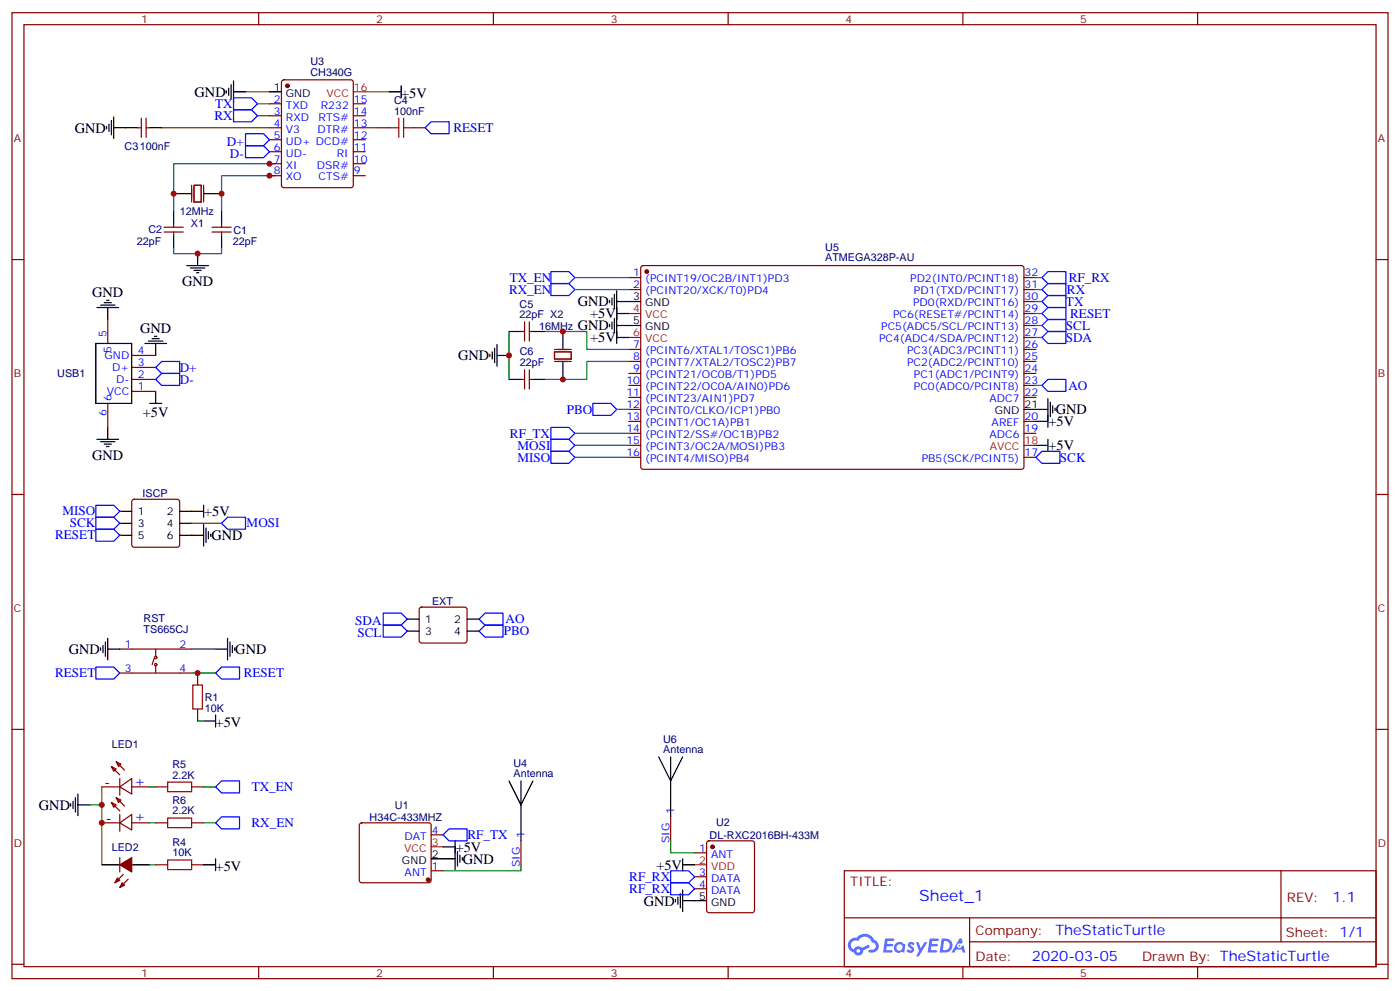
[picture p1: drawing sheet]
<svg xmlns="http://www.w3.org/2000/svg" width="412mm" height="292mm" viewBox="0 0 412 292" stroke-linecap="round" stroke-linejoin="round" font-family="sans-serif">
<g fill="none" stroke="#870000" stroke-width=".35">
<path d="M3.5 3.7h405.4v284.4h-405.4zM7.1 7.3h398.2v277.3h-398.2zM76.2 3.7v3.6M145.3 3.7v3.6M214.5 3.7v3.6M283.6 3.7v3.6M352.8 3.7v3.6M3.5 76.4h3.6M405.3 76.4h3.6M3.5 145.6h3.6M405.3 145.6h3.6M3.5 214.7h3.6"/>
<path d="M405.3 214.7h3.6M248.7 256.3h156.6v28.3h-156.6zM377.3 256.4v20.8M248.7 270.2h156.5M285.6 277.2h119.6M285.6 270.2v14.1M3.5 283.8h3.6M76.2 284.6v3.5M145.3 284.6v3.5M214.5 284.6v3.5M283.6 284.6v3.5M352.8 284.6v3.5"/>
<path d="M405.3 283.8h3.6"/>
</g>
<g fill="#5487ff">
<path d="M267.7 277.5a1.22 1.22 0 0 1 1.7 .3l-.4 .5a.47 .47 0 0 0-.3-.4 .47 .47 0 0 0-.5 .2l.1 .3a1.14 1.14 0 0 1 .8 1.7 1.14 1.14 0 0 1-1.9 0l-.2-.2 .5-.5 .7 .4a.29 .29 0 0 0 .3-.3 .29 .29 0 0 0-.2-.3 1.04 1.04 0 0 1-.6-1.7z"/>
<path d="M260.7 276.3h2.4l.3 .1-.2 .5-1.8 .1-.1 .9h1.5l.3 .3-.3 .4h-1.6l-.2 1.1h1.7l.2 .3-.2 .4h-2.6z"/>
<path d="M273.8 276.3h2.4l.3 .1-.1 .5-1.8 .1-.2 .9h1.6l.3 .3-.4 .4h-1.6l-.1 1.1h1.7l.2 .3-.2 .4h-2.6z"/>
<path d="M282.6 276.3h.7l.3 1.2-.6 .3a.69 .69 0 0 0-1 .3 .69 .69 0 0 0 .4 1 .69 .69 0 0 0 .9-.6l.5-.3 .6 2.2h-.8l-.2-.9h-1.8l-.5 .9h-.8z"/>
<path d="M269.8 277.3h.8l.6 1.9 1.1-1.9h.9l-2.6 4.2h-.8l.9-1.5z"/>
<path d="M277.4 276.3l-.6 4.1h1.3a2.11 2.11 0 0 0 2.5-2.1 2.11 2.11 0 0 0-2.5-2zM278.1 277a1.39 1.39 0 0 1 1.7 1.4 1.39 1.39 0 0 1-1.8 1.3h-.3z"/>
<path d="M263.7 277.9a1.54 1.54 0 0 0-.1 2.1 1.54 1.54 0 0 0 2.2 .2l.6 .2 .3-2.3-.2-.2-.4-.1a1.49 1.49 0 0 0-2.4 .1zM264 278.9a.94 .94 0 0 1 1.8 0 .94 .94 0 0 1-1.8 0z"/>
<path d="M250.4 276.6a2.18 2.18 0 0 0 1.1 3.8 1.44 1.44 0 0 0 1.6 .9 1.44 1.44 0 0 0 1.2-1.5l2-1-.5-.7-1.9 .9a1.47 1.47 0 0 0-2.4 .5 1.39 1.39 0 0 1-.7-2 1.39 1.39 0 0 1 2-.5 2.12 2.12 0 0 1 2.2-1.3 2.12 2.12 0 0 1 1.9 1.7 1.14 1.14 0 0 1 1.1 1.4 1.14 1.14 0 0 1-1.7 .8 .43 .43 0 0 0-.5 .3 .43 .43 0 0 0 .4 .5 1.98 1.98 0 0 0 2.5-1.2 1.98 1.98 0 0 0-1.2-2.5 3.1 3.1 0 0 0-5.3-.7l-.9 .1zM252.3 279.9a.55 .55 0 0 1 1.1 0 .55 .55 0 0 1-1.1 0z"/>
<circle cx="282.6" cy="278.4" r=".26"/>
</g>
<g fill="none" stroke="#870000" stroke-width=".35">
<path d="M40.6 37.6h1M41.6 34.8v5.6M43 34.8v5.6M43 37.6h1.1M79.4 37.6h3.5M79.4 30.6h3.5M79.4 34.1h3.5M83.1 23.7l.5-.2h19.8l.6 .4 .1 30.6-.5 .7h-20l-.6-.4-.1-30.6zM104.1 37.6h3.5M104.1 30.6h3.5M104.1 34.1h3.5M111.1 37.6h3.6"/>
<path d="M121.7 37.6h3.5M79.4 41.1h3.5M79.4 44.7h3.5M79.4 48.2h3.5M79.4 51.7h3.5M104.1 41.1h3.5M104.1 44.7h3.5M104.1 48.2h3.5M104.1 51.7h3.5M48.3 66.9h5.7M48.3 68.3h5.7M51.2 65.8v1.1"/>
<path d="M51.2 68.3v1.1M62.4 66.9h5.7M62.4 68.3h5.7M65.3 65.8v1.1M65.3 68.3v1.1M189 78.4l.4-.2h111.8l.4 .7v58.8l-.7 .4h-111.7l-.5-.7v-58.5zM31.7 94.1v7M153.5 97.6h1M154.5 94.8v5.6M155.9 94.8v5.6M155.9 97.6h1.1M185.2 81.7h3.5"/>
<path d="M185.2 85.2h3.5M301.6 81.7h3.6M301.6 85.2h3.6M301.6 99.3h3.6M301.6 95.8h3.6M301.6 92.3h3.6M301.6 88.8h3.6M31.7 118.7v7.1M38.8 115.2h7.1M38.8 111.7h7.1M38.8 108.2h7.1M38.8 104.6h7.1"/>
<path d="M153.5 111.7h1M154.5 108.9v5.6M155.9 111.7h1.1M155.9 108.9v5.6M185.2 102.9h3.5M185.2 106.4h3.5M185.2 109.9h3.5M185.2 113.5h3.5M185.2 117h3.5M301.6 102.9h3.6M301.6 106.4h3.6M301.6 109.9h3.6"/>
<path d="M301.6 113.5h3.6M301.6 117h3.6M185.2 120.5h3.5M185.2 124h3.5M185.2 127.6h3.5M185.2 131.1h3.5M185.2 134.6h3.5M301.6 124h3.6M301.6 127.6h3.6M301.6 134.6h3.6M39 147.2l.5-.2h12.7l.5 .2 .2 .5v12.7l-.2 .5-.5 .2h-12.7l-.5-.3-.2-.4v-12.7zM123.7 178.9l.5-.2h12.7l.5 .2 .2 .5-.1 9.5-.6 .4-13-.1-.4-.6v-9.2z"/>
<path d="M35.3 191.1h21.1M35.3 198.1h21.1M45.5 193.5l-.7 2.2M45.9 196v2.1M45.9 191.1v2.1M58.2 198.1v3.5M58.2 208.7v3.5M30 231.6h5.3M32.8 225.6l1.4 .7-.7 .7zM32.8 236.2l1.4 .7-.7 .7zM32.8 225.6l2.5 2.5M32.8 236.2l2.5 2.5"/>
<path d="M34.2 224.2l1.4 .7-.7 .7zM34.2 234.8l1.4 .7-.7 .7zM34.2 224.2l2.5 2.5M34.2 234.8l2.5 2.5M35.3 231.6l3.5-2.4v4.6zM35.3 229.2v4.9M35.3 239.7v5M38.8 231.6h5.3M45.9 231.6h3.5M56.4 231.6h3.6M30 242.2h5.3M35.3 242.2l3.5-2.5v4.6z"/>
<path d="M35.3 252.4v4.3M36.3 257.4l-2.4 2.5M37.7 258.8l-2.4 2.5M38.8 242.2h5.3M45.9 242.2h3.5M45.9 254.6h3.5M56.4 242.2h3.6M56.4 254.6h3.6M106.1 242.4l.4-.2h19.8l.5 .2 .2 .5v16.3l-.2 .4-.5 .3h-19.8l-.5-.3-.2-.4v-16.3zM127 256.3h3.5M127 245.7h3.5M153.5 247.5v7.1"/>
<path d="M197.6 240.5v7M204.6 258.1h3.5M204.6 251h3.5M208.4 247.7l.4-.2h12.7l.7 .4v20.1l-.4 .6-13 .1-.6-.5-.1-20zM204.6 261.6h3.5"/>
<circle cx="45.9" cy="193.5" r=".35"/>
<circle cx="45.9" cy="195.7" r=".35"/>
</g>
<g fill="#870000" stroke="#870000" stroke-width=".35">
<path d="M35.3 254.6l3.5-2.2v4.3z"/>
<path d="M34.6 258.4l.7 .8-1.4 .7z"/>
<path d="M36 259.9l.7 .7-1.4 .7z"/>
<circle cx="126.1" cy="259" r=".53"/>
<circle cx="209.9" cy="249.3" r=".53"/>
<circle cx="84.7" cy="25.3" r=".53"/>
<circle cx="190.5" cy="79.9" r=".53"/>
</g>
<g fill="none" stroke="#000" stroke-width=".35">
<path d="M31.4 37.3v.7M32.1 36.5v2.2M32.8 35.5v4.2M33.5 37.6h7.1M33.5 34.4v6.4M44.1 37.6h3.5M66.7 26.7v.7M67.4 26v2.1M68.1 24.9v4.2M68.8 27h3.5M68.8 23.8v6.4M79.4 27h3.5"/>
<path d="M114.7 27h3.5M118.2 25.3v3.5M51.2 57h5.2M60 57h5.3M51.2 62.3v3.5M51.2 69.4v3.5M55 78.2h6.4M56.1 78.9h4.2M57.1 79.6h2.2M58.2 74.6v3.6M65.3 62.3v3.5M65.3 69.4v3.5"/>
<path d="M28.6 90.5h6.3M29.6 89.8h4.3M30.7 89.1h2.1M31.4 88.4h.7M31.7 90.5v3.6M44.8 99.7h2.1M45.5 99h.7M57.9 80.3h.7M149.9 97.6h3.6M157 97.6h3.5M165.8 97.6v5.3M179.6 88.4v.7"/>
<path d="M179.6 95.5v.7M180.3 87.7v2.1M180.3 94.8v2.1M181 86.6v4.3M181 93.7v4.2M181.7 88.8h7M181.7 95.8h7M181.7 85.6v15.5M181.7 92.3h3.5M181.7 99.3h3.5M28.2 101.1h10.6v17.6h-10.6zM42.7 101.1h6.3"/>
<path d="M43.7 100.4h4.3M44.1 118.7h3.5M45.9 101.1v3.5M45.9 115.2v3.5M144.3 104.3v.7M145 103.6v2.1M145.7 102.5v4.3M146.4 104.6h3.5M146.4 101.5v6.3M149.9 111.7h3.6M157 111.7h3.5M165.8 106.4v5.3"/>
<path d="M308.7 117.3v8.5M309.4 118.4v4.2M310.1 119.5v2.1M28.6 129.3h6.3M29.6 130h4.3M30.7 130.7h2.1M31.4 131.4h.7M31.7 125.8v3.5M301.6 120.5h7.1M305.2 131.1h3.5M305.2 124h3.5M308.7 129.3v3.6"/>
<path d="M310.8 120.2v.7M35.3 150.5h3.5M35.3 154h3.5M35.3 157.6h3.5M52.9 150.5h7.1M52.9 154h3.5M52.9 157.6h7.1M60 148.7v3.6M60 154.4v6.3M60.7 155.4v4.3M61.4 156.5v2.1M62.1 157.2v.7"/>
<path d="M29.6 190.7v.7M30.3 190v2.1M31 188.9v4.3M31.7 187.9v6.3M31.7 191.1h3.6M63.5 191.1h3.5M67 187.9v6.3M67.7 188.9v4.3M68.4 190v2.1M69.1 190.7v.7M119.9 182.2h3.6M119.9 185.8h3.6"/>
<path d="M137.6 182.2h3.5M137.6 185.8h3.5M60 212.2h3.5M63.5 210.5v3.5M20.8 236.6v.7M21.5 235.9v2.1M22.2 234.8v4.2M22.9 236.9h3.6M22.9 233.8v6.3M149.9 229.9l3.6 7 3.5-7M153.5 229.9v17.6M194 222.8l3.6 7.1 3.5-7.1"/>
<path d="M197.6 222.8v17.7M30 254.6h5.3M38.8 254.6h5.3M60 254.6h3.5M63.5 252.8v3.5M127 252.8h7.1M130.5 249.3h3.6M134.1 247.5v8.5M134.8 250.7v4.2M135.5 251.7v2.2M136.2 252.4v.8M201.1 254.6h3.5"/>
<path d="M201.1 252.8v3.5M199 264.8v.7M199.7 264.1v2.1M200.4 263v4.3M201.1 265.1h7M201.1 262v6.3"/>
</g>
<path d="M104.1 27h3.5M185.2 92.3h3.5M185.2 99.3h3.5M301.6 131.1h3.6M127 249.3h3.5M204.6 254.6h3.5" fill="none" stroke="#f00" stroke-width=".35"/>
<g fill="none" stroke="#008700" stroke-width=".35">
<path d="M47.6 37.6h31.8M72.3 27h7.1M75.8 34.1h3.6M75.8 30.6h3.6M107.6 37.6h3.5M107.6 27h7.1M81.1 51.7h-15.8v10.6M81.1 48.2h-29.9v14.1M51.2 72.9v1.7h7v1.8M65.3 72.9v1.7h-7.1M149.9 97.6v14.1M160.5 97.6h12.4v5.3h12.3"/>
<path d="M169.3 85.2h15.9M169.3 81.7h15.9M305.2 85.2h1.7M305.2 88.8h1.7M305.2 92.3h1.7M305.2 81.7h1.7M305.2 99.3h1.7M305.2 95.8h1.7M185.2 106.4h-12.3v5.3h-12.4M305.2 113.5h1.7M169.3 131.1h15.9M169.3 134.6h15.9"/>
<path d="M169.3 127.6h15.9M181.7 120.5h3.5M56.4 154h8.9M56.4 191.1h7.1M56.4 198.1h7.1M58.2 212.2h1.8M30 231.6v5.3h-3.5M30 236.9v17.7M44.1 231.6h1.8M60 231.6h3.5M44.1 254.6h1.8M44.1 242.2h1.8"/>
<path d="M60 242.2h3.5M153.5 254.6v1.7h-23M197.6 247.5v3.5h7"/>
</g>
<g fill="none" stroke="#00f" stroke-width=".35">
<path d="M68.8 32.3h5.3l1.7 1.8-1.7 1.7h-5.3zM68.8 28.8h5.3l1.7 1.8-1.7 1.7h-5.3zM72.3 39.4h5.3l1.8 1.7-1.8 1.8h-5.3zM125.2 37.6l1.8-1.8h5.3v3.6h-5.3zM72.3 42.9h5.3l1.8 1.8-1.8 1.7h-5.3zM162.3 79.9h5.3l1.7 1.8-1.7 1.8h-5.3zM162.3 83.5h5.3l1.7 1.7-1.7 1.8h-5.3zM306.9 88.8l1.8-1.8h5.3v3.5h-5.3zM306.9 85.2l1.8-1.7h5.3v3.5h-5.3zM306.9 92.3l1.8-1.8h5.3v3.6h-5.3zM306.9 81.7l1.8-1.8h5.3v3.6h-5.3zM306.9 99.3l1.8-1.7h5.3v3.5h-5.3z"/>
<path d="M306.9 95.8l1.8-1.7h5.3v3.5h-5.3zM45.9 108.2l1.7-1.8h5.3v3.5h-5.3zM45.9 111.7l1.7-1.8h5.3v3.6h-5.3zM174.6 118.7h5.3l1.8 1.8-1.8 1.8h-5.3zM306.9 113.5l1.8-1.8h5.3v3.5h-5.3zM162.3 129.3h5.3l1.7 1.8-1.7 1.8h-5.3zM162.3 132.9h5.3l1.7 1.7-1.7 1.8h-5.3zM162.3 125.8h5.3l1.7 1.8-1.7 1.7h-5.3zM306.9 132.9h5.3v3.5h-5.3l-1.7-1.8zM28.2 148.7h5.3l1.8 1.8-1.8 1.8h-5.3zM28.2 152.3h5.3l1.8 1.7-1.8 1.8h-5.3zM28.2 155.8h5.3l1.8 1.8-1.8 1.7h-5.3z"/>
<path d="M65.3 154l1.7-1.7h5.3v3.5h-5.3zM28.2 196.4h5.3l1.8 1.7-1.8 1.8h-5.3zM63.5 198.1l1.8-1.7h5.3v3.5h-5.3zM112.9 180.5h5.3l1.7 1.7-1.7 1.8h-5.3zM112.9 184h5.3l1.7 1.8-1.7 1.7h-5.3zM141.1 182.2l1.8-1.7h5.3v3.5h-5.3zM141.1 185.8l1.8-1.8h5.3v3.5h-5.3zM63.5 231.6l1.8-1.7h5.3v3.5h-5.3zM63.5 242.2l1.8-1.7h5.3v3.5h-5.3zM130.5 245.7l1.8-1.7h5.3v3.5h-5.3zM197.6 256.3h5.2l1.8 1.8-1.8 1.8h-5.2zM197.6 259.9h5.2l1.8 1.7-1.8 1.8h-5.2z"/>
</g>
<path d="M56.4 54.5v5M57.1 54.5h2.2v5h-2.2zM60 54.5v5M163.3 103.6h5v2.1h-5zM163.3 102.9h5M163.3 106.4h5" fill="none" stroke="#871200" stroke-width=".35"/>
<path d="M114.7 37.6h2.8M117.5 34.8v5.6M118.9 37.6h2.8M118.9 34.8v5.6M56.8 201.6h2.8v7.1h-2.8zM49.4 230.2h7v2.8h-7zM49.4 253.2h7v2.8h-7zM49.4 240.8h7v2.8h-7z" fill="none" stroke="#a10000" stroke-width=".35"/>
<g fill="#c00">
<circle cx="30" cy="242.2" r=".88"/>
<circle cx="30" cy="236.9" r=".88"/>
<circle cx="149.9" cy="104.6" r=".88"/>
<circle cx="165.8" cy="111.7" r=".88"/>
<circle cx="165.8" cy="97.6" r=".88"/>
<circle cx="58.2" cy="74.6" r=".88"/>
<circle cx="65.3" cy="57" r=".88"/>
<circle cx="51.2" cy="57" r=".88"/>
<circle cx="79.4" cy="48.2" r=".88"/>
<circle cx="79.4" cy="51.7" r=".88"/>
<circle cx="58.2" cy="198.1" r=".88"/>
</g>
<text font-size="4.6" fill="#00f" x="270.8" y="265.4">Sheet_1</text>
<g font-size="4.2">
<text x="57.3" y="28.4">GND</text>
<text x="118.2" y="28.8">+5V</text>
<text x="22" y="39">GND</text>
<text x="27.2" y="87.3">GND</text>
<text x="53.6" y="84.3">GND</text>
<text x="170.2" y="90.2">GND</text>
<text x="173.8" y="93.7">+5V</text>
<text x="41.3" y="97.9">GND</text>
<text x="170.2" y="97.2">GND</text>
<text x="173.8" y="100.8">+5V</text>
<text x="134.9" y="106.1">GND</text>
<text x="42.1" y="122.7">+5V</text>
<text x="308.9" y="125.4">+5V</text>
<text x="311" y="121.9">GND</text>
<text x="27.2" y="135.4">GND</text>
<text x="308.9" y="132.5">+5V</text>
<text x="60.1" y="151.9">+5V</text>
<text x="62.3" y="159">GND</text>
<text x="20.3" y="192.5">GND</text>
<text x="69.3" y="192.5">GND</text>
<text x="63.5" y="214">+5V</text>
<text x="11.5" y="238.3">GND</text>
<text x="134.2" y="250.7">+5V</text>
<text x="63.5" y="256.3">+5V</text>
<text x="136.3" y="254.2">GND</text>
<text x="193.3" y="256">+5V</text>
<text x="189.6" y="266.6">GND</text>
</g>
<g font-size="4.2" fill="#00f">
<text x="30.7" y="231.7">-</text>
<text x="39.5" y="231.3">+</text>
<text x="31" y="242.2">-</text>
<text x="39.5" y="241.5">+</text>
<text x="392.5" y="265.6">1.1</text>
<text x="310.9" y="275.2">TheStaticTurtle</text>
<text x="304" y="283">2020-03-05</text>
</g>
<g font-size="3.9" fill="#00f">
<text x="63.2" y="35.3">RX</text>
<text x="63.3" y="31.8">TX</text>
<text x="133.6" y="38.9">RESET</text>
<text x="66.8" y="42.9">D+</text>
<text x="67.7" y="46.4">D-</text>
<text x="150.2" y="83">TX_EN</text>
<text x="314.8" y="82.9">RF_RX</text>
<text x="149.9" y="86.5">RX_EN</text>
<text x="314.3" y="86.5">RX</text>
<text x="314" y="90">TX</text>
<text x="315.2" y="93.6">RESET</text>
<text x="314" y="100.6">SDA</text>
<text x="314" y="97">SCL</text>
<text x="53" y="109.5">D+</text>
<text x="53" y="113">D-</text>
<text x="314.7" y="114.7">AO</text>
<text x="167" y="121.7">PBO</text>
<text x="150.2" y="128.8">RF_TX</text>
<text x="152.4" y="132.4">MOSI</text>
<text x="152.4" y="135.9">MISO</text>
<text x="312.2" y="135.9">SCK</text>
<text x="18.4" y="151.7">MISO</text>
<text x="20.6" y="155.3">SCK</text>
<text x="72.7" y="155.3">MOSI</text>
<text x="16.2" y="158.8">RESET</text>
<text x="104.6" y="184">SDA</text>
<text x="148.9" y="183.5">AO</text>
<text x="105.3" y="187.5">SCL</text>
<text x="148.4" y="187">PBO</text>
<text x="16.2" y="199.4">RESET</text>
<text x="71.8" y="199.4">RESET</text>
<text x="74.2" y="232.9">TX_EN</text>
<text x="74.1" y="243.5">RX_EN</text>
<text x="137.7" y="247.1">RF_TX</text>
<text x="185.4" y="259.4">RF_RX</text>
<text x="185.4" y="262.9">RF_RX</text>
</g>
<g font-size="3.9" fill="#800">
<text x="250.5" y="260.9">TITLE:</text>
<text x="379.1" y="265.6">REV:</text>
<text x="287.4" y="275.1">Company:</text>
<text x="378.7" y="275.7">Sheet: 1/1</text>
<text x="287.4" y="282.8">Date:</text>
<text x="336.4" y="282.9">Drawn By: TheStaticTurtle</text>
</g>
<g font-size="3.2" fill="#800">
<text x="41.6" y="6.7">1</text>
<text x="110.8" y="6.7">2</text>
<text x="179.9" y="6.7">3</text>
<text x="249.1" y="6.7">4</text>
<text x="318.2" y="6.7">5</text>
<text x="4.1" y="41.8">A</text>
<text x="405.9" y="41.8">A</text>
<text x="4.1" y="111">B</text>
<text x="405.9" y="111">B</text>
<text x="4.1" y="180.1">C</text>
<text x="405.9" y="180.1">C</text>
<text x="4.1" y="249.3">D</text>
<text x="405.9" y="249.3">D</text>
<text x="41.6" y="287.5">1</text>
<text x="110.8" y="287.5">2</text>
<text x="179.9" y="287.5">3</text>
<text x="249.1" y="287.5">4</text>
<text x="318.2" y="287.5">5</text>
</g>
<g font-size="3.2" fill="#000080">
<text x="91.4" y="22.3">CH340G</text>
<text x="91.4" y="19.1">U3</text>
<text x="116.1" y="33.7">100nF</text>
<text x="116.1" y="30.6">C4</text>
<text x="36.7" y="44.1">C3100nF</text>
<text x="53" y="63.4">12MHz</text>
<text x="43.8" y="68.7">C2</text>
<text x="56.2" y="66.9">X1</text>
<text x="68.8" y="68.7">C1</text>
<text x="40.3" y="72.2">22pF</text>
<text x="68.6" y="72.2">22pF</text>
<text x="243.1" y="76.9">ATMEGA328P-AU</text>
<text x="243.1" y="73.8">U5</text>
<text x="153.1" y="93.7">22pF X2</text>
<text x="153.1" y="90.5">C5</text>
<text x="158.8" y="97">16MHz</text>
<text x="153.1" y="107.8">22pF</text>
<text x="153.1" y="104.6">C6</text>
<text x="16.9" y="111.1">USB1</text>
<text x="42" y="146.3">ISCP</text>
<text x="127.3" y="178.1">EXT</text>
<text x="42.3" y="183.1">RST</text>
<text x="42.3" y="186.4">TS665CJ</text>
<text x="60.3" y="209.5">10K</text>
<text x="60.3" y="206.4">R1</text>
<text x="32.9" y="220">LED1</text>
<text x="195.4" y="221.8">Antenna</text>
<text x="195.4" y="218.6">U6</text>
<text x="50.8" y="226">R5</text>
<text x="151.3" y="225.6">U4</text>
<text x="50.8" y="229.2">2.2K</text>
<text x="151.3" y="228.8">Antenna</text>
<text x="50.8" y="239.7">2.2K</text>
<text x="50.8" y="236.6">R6</text>
<text x="116.3" y="238">U1</text>
<text x="108.9" y="241.6">H34C-433MHZ</text>
<text x="211" y="243.1">U2</text>
<text x="32.9" y="250.4">LED2</text>
<text x="50.8" y="248.9">R4</text>
<text x="209" y="246.9">DL-RXC2016BH-433M</text>
<text x="50.8" y="252.1">10K</text>
</g>
<g font-size="3.2">
<text x="80.7" y="26.7">1</text>
<text x="84.2" y="28.4">GND</text>
<text x="186.5" y="88.4">3</text>
<text x="186.5" y="95.5">5</text>
<text x="190" y="90.2">GND</text>
<text x="190" y="97.2">GND</text>
<text x="293" y="121.9">GND</text>
<text x="301.8" y="120.2">21</text>
<text x="40.6" y="151.6">1</text>
<text x="40.6" y="155.1">3</text>
<text x="49.1" y="151.6">2</text>
<text x="49.1" y="155.1">4</text>
<text x="40.6" y="158.6">5</text>
<text x="49.1" y="158.6">6</text>
<text x="125.2" y="183.3">1</text>
<text x="133.8" y="183.3">2</text>
<text x="125.2" y="186.8">3</text>
<text x="133.8" y="186.8">4</text>
<text x="118.4" y="254.2">GND</text>
<text x="127.2" y="252.4">2</text>
<text x="205.9" y="264.8">5</text>
<text x="209.4" y="266.6">GND</text>
</g>
<g font-size="3.2" fill="#f00">
<text x="96.2" y="28.4">VCC</text>
<text x="104.2" y="26.7">16</text>
<text x="186.5" y="91.9">4</text>
<text x="190" y="93.7">VCC</text>
<text x="186.5" y="99">6</text>
<text x="190" y="100.8">VCC</text>
<text x="301.8" y="130.7">18</text>
<text x="291.5" y="132.5">AVCC</text>
<text x="119.1" y="250.7">VCC</text>
<text x="127.2" y="248.9">3</text>
<text x="205.9" y="254.2">2</text>
<text x="209.4" y="256">VDD</text>
</g>
<g font-size="3.2" fill="#00f">
<text x="80.7" y="30.2">2</text>
<text x="80.7" y="33.7">3</text>
<text x="84.2" y="32">TXD</text>
<text x="84.2" y="35.5">RXD</text>
<text x="93.8" y="35.5">RTS#</text>
<text x="94.5" y="32">R232</text>
<text x="104.2" y="33.7">14</text>
<text x="104.2" y="30.2">15</text>
<text x="80.7" y="37.3">4</text>
<text x="80.7" y="40.8">5</text>
<text x="84.2" y="39">V3</text>
<text x="93.6" y="39">DTR#</text>
<text x="104.2" y="40.8">12</text>
<text x="104.2" y="37.3">13</text>
<text x="80.7" y="44.3">6</text>
<text x="80.7" y="47.8">7</text>
<text x="84.2" y="42.5">UD+ DCD#</text>
<text x="84.2" y="46.1">UD-</text>
<text x="99.2" y="46.1">RI</text>
<text x="104.2" y="47.8">10</text>
<text x="104.2" y="44.3">11</text>
<text x="80.7" y="51.4">8</text>
<text x="84.2" y="49.6">XI</text>
<text x="84.2" y="53.1">XO</text>
<text x="93.3" y="49.6">DSR#</text>
<text x="93.8" y="53.1">CTS#</text>
<text x="104.2" y="51.4">9</text>
<text x="186.5" y="81.4">1</text>
<text x="190" y="83.1">(PCINT19/OC2B/INT1)PD3</text>
<text x="268.1" y="83.1">PD2(INT0/PCINT18)</text>
<text x="301.8" y="81.4">32</text>
<text x="186.5" y="84.9">2</text>
<text x="190" y="86.6">(PCINT20/XCK/T0)PD4</text>
<text x="269.2" y="86.6">PD1(TXD/PCINT17)</text>
<text x="301.8" y="88.4">30</text>
<text x="301.8" y="84.9">31</text>
<text x="263.1" y="93.7">PC6(RESET#/PCINT14)</text>
<text x="269" y="90.2">PD0(RXD/PCINT16)</text>
<text x="301.8" y="95.5">28</text>
<text x="301.8" y="91.9">29</text>
<text x="31.4" y="99.3" transform="rotate(-90 31.4 99.3)">5</text>
<text x="259" y="100.8">PC4(ADC4/SDA/PCINT12)</text>
<text x="259.6" y="97.2">PC5(ADC5/SCL/PCINT13)</text>
<text x="301.8" y="99">27</text>
<text x="30.8" y="105.7">GND</text>
<text x="32.8" y="103.8" transform="rotate(-90 32.8 103.8)">5</text>
<text x="40.6" y="107.8">3</text>
<text x="40.6" y="104.3">4</text>
<text x="186.5" y="102.5">7</text>
<text x="186.5" y="106">8</text>
<text x="190" y="104.3">(PCINT6/XTAL1/TOSC1)PB6</text>
<text x="190" y="107.8">(PCINT7/XTAL2/TOSC2)PB7</text>
<text x="267.2" y="107.8">PC2(ADC2/PCINT10)</text>
<text x="267.2" y="104.3">PC3(ADC3/PCINT11)</text>
<text x="301.8" y="106">25</text>
<text x="301.8" y="102.5">26</text>
<text x="33.1" y="109.2">D+</text>
<text x="34.2" y="112.7">D-</text>
<text x="40.6" y="111.3">2</text>
<text x="184.5" y="113.1">10</text>
<text x="186.5" y="109.6">9</text>
<text x="190" y="111.3">(PCINT21/OC0B/T1)PD5</text>
<text x="269.2" y="111.3">PC1(ADC1/PCINT9)</text>
<text x="301.8" y="113.1">23</text>
<text x="301.8" y="109.6">24</text>
<text x="31.5" y="116.3">VCC</text>
<text x="32.8" y="118" transform="rotate(-90 32.8 118)">6</text>
<text x="40.6" y="114.9">1</text>
<text x="184.5" y="116.6">11</text>
<text x="190" y="114.9">(PCINT22/OC0A/AIN0)PD6</text>
<text x="190" y="118.4">(PCINT23/AIN1)PD7</text>
<text x="269.2" y="114.9">PC0(ADC0/PCINT8)</text>
<text x="291.5" y="118.4">ADC7</text>
<text x="301.8" y="116.6">22</text>
<text x="31.4" y="122.5" transform="rotate(-90 31.4 122.5)">6</text>
<text x="184.5" y="120.2">12</text>
<text x="184.5" y="123.7">13</text>
<text x="190" y="121.9">(PCINT0/CLKO/ICP1)PB0</text>
<text x="190" y="125.4">(PCINT1/OC1A)PB1</text>
<text x="292.1" y="125.4">AREF</text>
<text x="301.8" y="123.7">20</text>
<text x="184.5" y="127.2">14</text>
<text x="184.5" y="130.7">15</text>
<text x="190" y="129">(PCINT2/SS#/OC1B)PB2</text>
<text x="291.5" y="129">ADC6</text>
<text x="301.8" y="127.2">19</text>
<text x="184.5" y="134.3">16</text>
<text x="190" y="132.5">(PCINT3/OC2A/MOSI)PB3</text>
<text x="190" y="136">(PCINT4/MISO)PB4</text>
<text x="271.5" y="136">PB5(SCK/PCINT5)</text>
<text x="301.8" y="134.3">17</text>
<text x="36.8" y="190.7">1</text>
<text x="52.9" y="190.7">2</text>
<text x="36.8" y="197.8">3</text>
<text x="52.9" y="197.8">4</text>
<text x="198.6" y="239.7" transform="rotate(-90 198.6 239.7)">1</text>
<text x="127.2" y="245.4">4</text>
<text x="119.1" y="247.2">DAT</text>
<text x="154.5" y="246.8" transform="rotate(-90 154.5 246.8)">1</text>
<text x="197.2" y="248.2" transform="rotate(-90 197.2 248.2)">SIG</text>
<text x="205.9" y="250.7">1</text>
<text x="119.2" y="257.7">ANT</text>
<text x="127.2" y="256">1</text>
<text x="153.1" y="255.2" transform="rotate(-90 153.1 255.2)">SIG</text>
<text x="205.9" y="257.7">3</text>
<text x="209.4" y="252.4">ANT</text>
<text x="205.9" y="261.3">4</text>
<text x="209.4" y="263">DATA</text>
<text x="209.4" y="259.5">DATA</text>
</g>
</svg>
